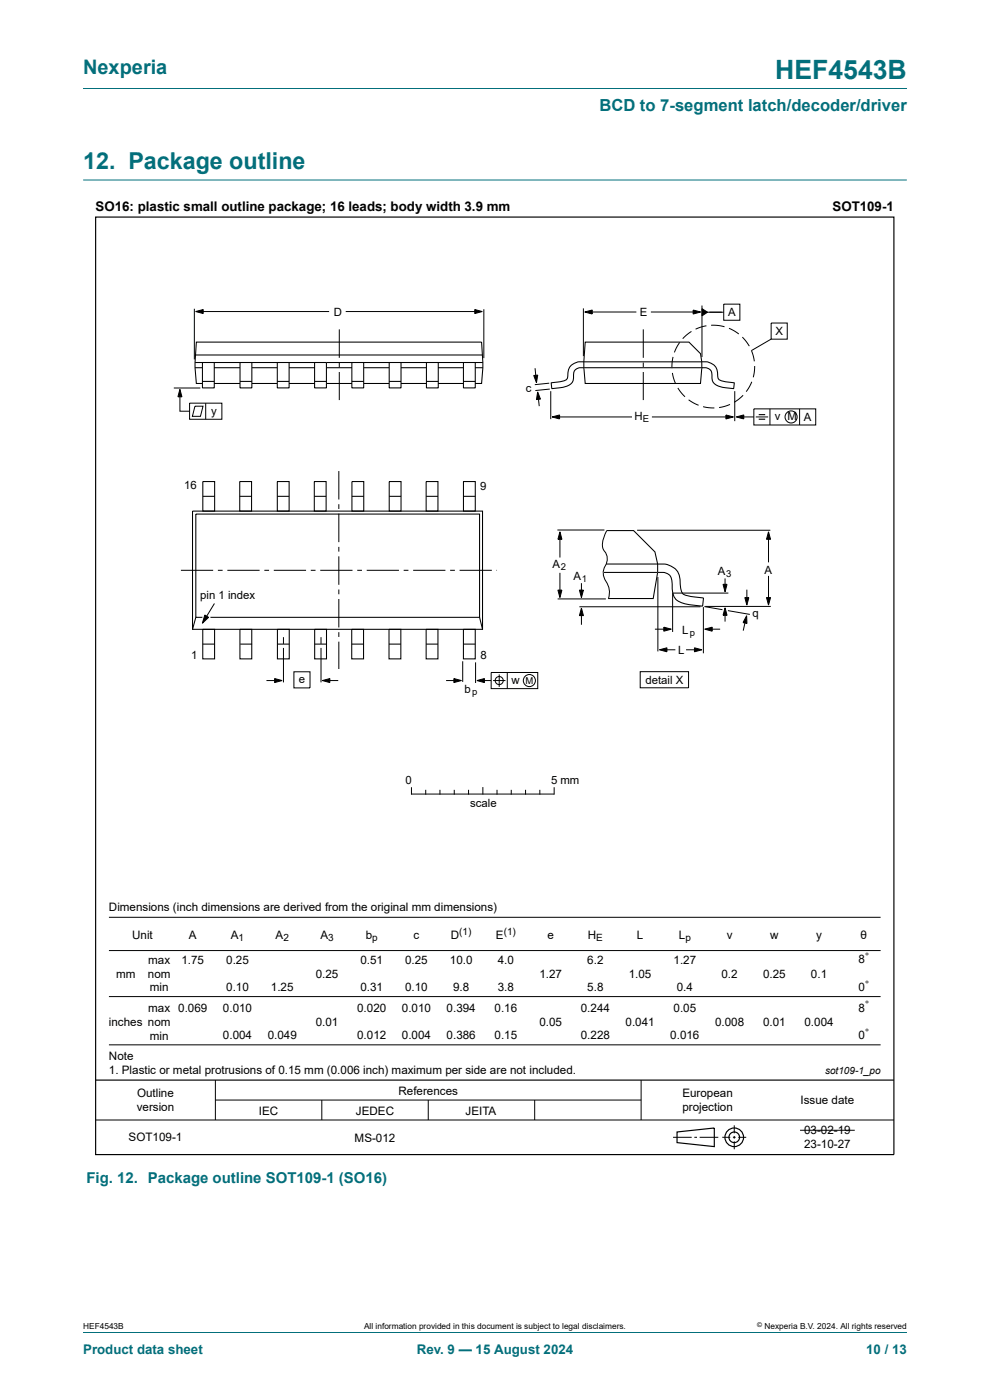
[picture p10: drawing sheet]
<svg xmlns="http://www.w3.org/2000/svg" width="210mm" height="297mm" viewBox="0 0 210 297" stroke-linecap="round" stroke-linejoin="round" font-family="sans-serif">
<path d="M17.6 18.8h174.8M17.6 38.2h174.8" fill="none" stroke="#036f7b" stroke-width=".21"/>
<g fill="none" stroke="#000" stroke-width=".21">
<path d="M41.2 65.5v10.8M41.5 66.1l1.6-.4v.8zM42.5 66.1h27.3M72 69.9v6M72 76.9v1M72 78.9v6M73.3 66.1h28.1M100.7 65.7l1.6 .4-1.6 .4zM102.6 65.6v10.4M113.2 79.7l.9-.1-.3 1.6zM113.5 78.1l.2 2.5M123.8 65.4v10.1"/>
<path d="M124 66.2l1.6-.4v.8zM124.7 66.2h10.3M136.5 69.9v6M136.5 76.9v1M136.5 78.9v6M138.1 66.2h9.7M142.6 79.1l.7 2.3M142.8 75.7l-.3 2.4M144.2 72.6l-1.1 2.2M146.7 70.3l-1.9 1.6M147 65.8l1.6 .4-1.6 .4zM148.9 64.8v10.9"/>
<path d="M148.9 65.5l1.2 .7-1.2 .8zM149.5 66.2h4M149.8 69.1l-2.2 .7M150.8 69h1.4l1.5 .3M153.5 64.5h3.4v3.4h-3.4zM154.6 69.6l2.1 1.3M157.5 71.5l1.4 1.9M159.4 74.3l.6 2.4M160.1 77.7l-.3 2.3M163.6 68.5h3.4v3.5h-3.4zM163.6 71.9l-4.2 2.5M71.9 99.9v6.1"/>
<path d="M114 83.1l.6 1.6-.8 .1zM114.1 83.7l.3 2.5M116.5 81.3l-3.1 .3M116.6 82.5l-3 .4M116.8 83v5.9M117.1 88.5l1.6-.5v.9zM117.9 88.5h16.2M138.3 88.5h16.3M143.8 82.3l1.5 1.9M146.1 84.8l2.1 1.2M149.1 86.3l2.4 .2M154 88l1.6 .5-1.6 .4z"/>
<path d="M154.8 85.8l-2.3 .7M155.9 83v6.3M156.2 88.5l1.6-.5v.9zM157.1 88.5h2.8M157.6 83.9l-1.9 1.4M159.5 81l-1.2 2.1M159.9 86.7h13.1v3.5h-13.1zM160.3 88.5h2.6M163.3 86.7v3.5M169.6 86.7v3.5M71.9 107v1M71.9 109v6"/>
<path d="M71.9 116v1M71.9 118v6.1M118.2 112.4h10M118.8 112.8l.4 1.6h-.9zM118.8 113.3v5M128.7 112.6a4.9 4.9 0 0 0-.7 4 3 3 0 0 1 .1 4 3.5 3.5 0 0 0 .8 3.3 4 4 0 0 1 .2 3.1M135.1 112.5h28.3M163 112.8l.4 1.6h-.8zM163 113.7v5.6M38.4 121h6.8M46.2 121h1M48.2 121h6.9"/>
<path d="M56.1 121h1M58.1 121h6.8M60.1 135.2v1.4M60.1 137.5v7.3M65.9 121h1M67.9 121h6.9M68.1 135.2v1.4M68.1 137.5v7.3M71.9 125.1v1M71.9 127.1v6M71.9 134.1v1M71.9 136.1v5.8"/>
<path d="M75.8 121h1M77.8 121h6.8M85.6 121h1M87.6 121h6.9M95.5 121h1M97.5 121h6.8M105.3 121h.1M118.3 127.1h10.2M118.3 125.2h.9l-.4 1.6zM118.8 121.5v4.5M122.9 128.7h25.7M122.9 125.2h.9l-.5 1.6z"/>
<path d="M123.3 129l.5 1.6h-.9zM123.3 123.7v2.6M123.3 130v2.5M138.9 133.5h2.3M139.6 122.4v15.8M139.9 137.8l1.6-.4v.9zM140.7 137.8h2.6M140.8 133.1l1.6 .4-1.6 .4zM145.5 137.8h2.6M147.3 137.4l1.6 .4-1.6 .5zM149.2 128.8v9.8M149.4 128.7l3.8 .6"/>
<path d="M149.5 133.5l1.6-.4v.8zM149.6 128.6h13.9M150.4 133.5h2.4M153.4 124h.8l-.4 1.5zM153.8 128.9l.4 1.6h-.8zM153.8 122.7v1.9M153.8 130v1.9M154.4 129.5l4.7 .8M154.5 125.8h-11.8v8.3M158 126.8h.8l-.4 1.6zM158.2 131.2l-.5 2.6M158.4 130.6v1.7l-.8-.2z"/>
<path d="M158.4 125.1v2.6M162.6 126.8h.8l-.4 1.6zM163 122.2v5.2M56.5 144.4h2.6M58.3 144l1.5 .4-1.5 .4zM62.3 142.5h3.5v3.4h-3.5zM68.4 144.4l1.6-.4v.8zM69.2 144.4h2.5M94.6 144.4h2.6M96.3 144l1.6 .4-1.6 .4zM98.1 140.3v4.4M100.9 140.5v4.4"/>
<path d="M101.2 144.4l1.6-.4v.8zM102 144.4h2.2M104.2 142.7h9.9v3.4h-9.9zM104.6 144.4h2.6M105.9 143.1v2.6M107.6 142.7v3.4M135.8 142.5h10.3v3.4h-10.3zM20.3 237.6h169.3M45.7 229.1v8.5M45.7 233.4h90.3M68.3 233.4v4.2M90.8 233.4v4.2"/>
<path d="M113.4 233.4v4.2M136 229.1v8.5M155.7 238.7v1.7M169.7 239.8h11.6M142.8 241.3h3.9M147.3 241.3h.5M148.4 241.3h4M153.2 241.3h1.7M155.5 241.3h.5M155.7 241v.6M155.7 242.1v1.7M156.6 241.3h1.7"/>
<circle cx="167.8" cy="88.5" r="1.28"/>
<circle cx="105.9" cy="144.4" r=".86"/>
<circle cx="112.3" cy="144.4" r="1.28"/>
</g>
<g fill="none" stroke="#000" stroke-width=".25">
<path d="M20.3 46.1h169.3v198.8h-169.3zM20.3 229.1h169.3M143.6 240.1l7.9-.8v3.9l-7.9-.8z"/>
<circle cx="155.7" cy="241.3" r="1.13"/>
<circle cx="155.7" cy="241.3" r="1.98"/>
</g>
<path d="M41.4 78h61" fill="none" stroke="#fefefe" stroke-width=".21"/>
<g fill="none" stroke="#000" stroke-width=".22">
<path d="M41.4 78h61M41.4 76.9h61M41.5 75.3h60.8M41.7 72.6h60.5l.2 4.3-.2 4.5h-60.5l-.3-3.4zM123.8 78a1.7 1.7 0 0 0-2.1 1.9 2.03 2.03 0 0 1-1.9 2.2l-2.7 .3-.2-1.1 .5-.1a4.7 4.7 0 0 0 2.9-.8l.2-1a2.8 2.8 0 0 1 3.4-2.6h24.9a2.88 2.88 0 0 1 3.4 2.1 1.71 1.71 0 0 0 .6 1.8l1.1 .3 1.8 .2-.1 1.2h-.2a5.5 5.5 0 0 1-4.1-1.3l-.3-1.2a1.67 1.67 0 0 0-2.1-1.9M124.1 72.6h22l2.5 2.4 .3 1.7v1.3l-.3 3.4h-24.5l-.3-4.6zM40.8 108.4h61.6v25.1h-61.6zM41.5 109.1h60.2v21.9h-60.2zM43 102.2h2.5v6.2h-2.5zM43 105.3h2.5M50.9 102.2h2.5v6.2h-2.5zM50.9 105.3h2.5"/>
<path d="M58.8 102.2h2.5v6.2h-2.5zM58.8 105.3h2.5M66.7 102.2h2.5v6.2h-2.5zM66.7 105.3h2.5M74.7 102.2h2.5v6.2h-2.5zM74.7 105.3h2.5M82.6 102.2h2.5v6.2h-2.5zM82.6 105.3h2.5M90.4 102.2h2.5v6.2h-2.5zM90.4 105.3h2.5M98.3 102.2h2.5v6.2h-2.5zM98.3 105.3h2.5"/>
<path d="M128.6 119.7h10.9a4.1 4.1 0 0 1 4.6 2.4l.3 2.6a1.69 1.69 0 0 0 1.8 1.8l3 .4-.1 1.6a12 12 0 0 1-5.5-1.1 3.5 3.5 0 0 1-1-3 2.51 2.51 0 0 0-1-2.7l-.7-.2-1.5-.1M128.7 112.6h5.7l4.5 4.5 .6 2.6v1.7l-.9 5.6h-9.6M41.5 131l-.7 2.5M43 133.5h2.5v6.3h-2.5zM43 136.6h2.5M50.9 133.5h2.5v6.3h-2.5zM51 136.6h2.5M58.8 133.5h2.6v6.3h-2.6zM58.8 136.6h2.6M66.7 133.5h2.6v6.3h-2.6zM66.7 136.6h2.6M74.6 133.5h2.5v6.3h-2.5z"/>
<path d="M74.6 136.6h2.5M82.5 133.5h2.5v6.3h-2.5zM82.5 136.6h2.5M90.4 133.5h2.5v6.3h-2.5zM90.4 136.6h2.5M98.3 133.5h2.5v6.3h-2.5zM98.3 136.6h2.5M101.7 131l.7 2.5"/>
</g>
<g fill="#000">
<path d="M41.5 66.1l1.6-.4v.8zM100.7 65.7l1.6 .4-1.6 .4zM113.2 79.7l.9-.1-.3 1.6zM124 66.2l1.6-.4v.8zM147 65.8l1.6 .4-1.6 .4zM148.9 65.5l1.2 .7-1.2 .8zM114 83.1l.6 1.6-.8 .1zM117.1 88.5l1.6-.5v.9zM154 88l1.6 .5-1.6 .4zM156.2 88.5l1.6-.5v.9zM118.8 112.8l.4 1.6h-.9zM163 112.8l.4 1.6h-.8z"/>
<path d="M118.3 125.2h.9l-.4 1.6zM123.3 129l.5 1.6h-.9zM122.9 125.2h.9l-.5 1.6zM140.8 133.1l1.6 .4-1.6 .4zM139.9 137.8l1.6-.4v.9zM147.3 137.4l1.6 .4-1.6 .5zM149.5 133.5l1.6-.4v.8zM153.8 128.9l.4 1.6h-.8zM153.4 124h.8l-.4 1.5zM158.4 130.6v1.7l-.8-.2zM158 126.8h.8l-.4 1.6zM162.6 126.8h.8l-.4 1.6z"/>
<path d="M58.3 144l1.5 .4-1.5 .4zM68.4 144.4l1.6-.4v.8zM96.3 144l1.6 .4-1.6 .4zM101.2 144.4l1.6-.4v.8z"/>
</g>
<path d="M160.9 88h1.4M160.9 88.9h1.4" fill="none" stroke="#000" stroke-width=".24"/>
<path d="M66.7 76.9h2.5v5.4h-2.5z" fill="#fefefe"/>
<path d="M66.7 76.9h2.5v5.4h-2.5zM66.7 80.9h2.5" fill="none" stroke="#000" stroke-width=".22"/>
<path d="M58.8 76.9h2.5v5.4h-2.5z" fill="#fefefe"/>
<path d="M58.8 76.9h2.5v5.4h-2.5zM58.8 80.9h2.5" fill="none" stroke="#000" stroke-width=".22"/>
<path d="M50.9 76.9h2.5v5.4h-2.5z" fill="#fefefe"/>
<path d="M50.9 76.9h2.5v5.4h-2.5zM50.9 80.9h2.5" fill="none" stroke="#000" stroke-width=".22"/>
<path d="M42.9 76.9h2.5v5.4h-2.5z" fill="#fefefe"/>
<path d="M42.9 76.9h2.5v5.4h-2.5zM42.9 80.9h2.5" fill="none" stroke="#000" stroke-width=".22"/>
<path d="M90.5 76.9h2.5v5.4h-2.5z" fill="#fefefe"/>
<path d="M90.5 76.9h2.5v5.4h-2.5z" fill="none" stroke="#000" stroke-width=".22"/>
<path d="M74.6 76.9h2.5v5.4h-2.5z" fill="#fefefe"/>
<path d="M74.6 76.9h2.5v5.4h-2.5z" fill="none" stroke="#000" stroke-width=".22"/>
<path d="M82.6 76.9h2.5v5.4h-2.5z" fill="#fefefe"/>
<path d="M82.6 76.9h2.5v5.4h-2.5zM82.6 80.9h2.5" fill="none" stroke="#000" stroke-width=".22"/>
<path d="M98.3 76.9h2.5v5.4h-2.5z" fill="#fefefe"/>
<path d="M98.3 76.9h2.5v5.4h-2.5zM74.6 80.9h2.5M90.5 80.9h2.5M98.3 80.9h2.5" fill="none" stroke="#000" stroke-width=".22"/>
<path d="M38.2 82.6l.4 1.6h-.9z" fill="#000"/>
<path d="M36.9 82.3h5.6M38.2 82.6l.4 1.6h-.9zM38.2 83.2v4h2M40.2 85.5h6.9v3.4h-6.9zM41.4 86.2h1.7l-.6 2.1h-1.7zM43.6 85.5v3.4" fill="none" stroke="#000" stroke-width=".21"/>
<path d="M43.1 130l1.7 .9-2.1 1.8z" fill="#fefefe"/>
<g fill="none" stroke="#000" stroke-width=".21">
<path d="M43.4 130.5l.8 .5-1.3 1.2zM45.5 128l-2.6 4.2M87.3 167.1v1.4M87.3 168.5h30.2M90.3 167.7v.8M93.3 167.7v.8M96.4 167.7v.8M99.4 167.7v.8M102.4 167.1v1.3M105.4 167.7v.8M108.4 167.7v.8M111.5 167.7v.8"/>
<path d="M114.5 167.7v.8M117.5 167.1v1.4M23.1 194.6h163.7M23.1 201.7h163.7M23.1 211.4h163.7M23.1 221.7h163.7"/>
</g>
<path d="M43.4 130.5l.8 .5-1.3 1.2z" fill="#000"/>
<path d="M123.8 78h25.1M128 121.4h11.4" fill="none" stroke="#fefefe" stroke-width=".21"/>
<path d="M123.8 78h25.1M128 121.4h11.4" fill="none" stroke="#000" stroke-width=".22"/>
<path d="M17.6 282.6h174.8" fill="none" stroke="#036f7b" stroke-width=".21"/>
<text font-size="5.6" fill="#036f7b" x="164.5" y="16.8">HEF4543B</text>
<text font-size="4.9" fill="#036f7b" x="17.6" y="35.9">12. Package outline</text>
<text font-size="4.2" fill="#036f7b" x="17.6" y="15.6">Nexperia</text>
<text font-size="3.5" fill="#036f7b" x="127.1" y="23.7">BCD to 7-segment latch/decoder/driver</text>
<text font-size="3.2" fill="#036f7b" x="18.3" y="250.9">Fig. 12. Package outline SOT109-1 (SO16)</text>
<g font-size="2.8">
<text x="20.3" y="44.8">SO16: plastic small outline package; 16 leads; body width 3.9 mm</text>
<text x="176.6" y="44.8">SOT109-1</text>
</g>
<g font-size="2.8" fill="#036f7b">
<text x="17.6" y="287.2">Product data sheet</text>
<text x="88.4" y="287.2">Rev. 9 — 15 August 2024</text>
<text x="183.7" y="287.2">10 / 13</text>
</g>
<g font-size="2.5">
<text x="23.1" y="193.2">Dimensions (inch dimensions are derived from the original mm dimensions)</text>
<text x="28" y="199.1">Unit</text>
<text x="40.1" y="199.1">A</text>
<text x="49" y="199.1">A</text>
<text x="58.5" y="199.1">A</text>
<text x="68" y="199.1">A</text>
<text x="77.6" y="199.1">b</text>
<text x="87.7" y="199.1">c</text>
<text x="95.6" y="199.1">D</text>
<text x="105.2" y="199.1">E</text>
<text x="116.1" y="199.1">e</text>
<text x="124.7" y="199.1">H</text>
<text x="135.1" y="199.1">L</text>
<text x="144" y="199.1">L</text>
<text x="154.1" y="199.1">v</text>
<text x="163.4" y="199.1">w</text>
<text x="173.1" y="199.1">y</text>
<text x="182.5" y="199.1">θ</text>
<text x="24.6" y="207.4">mm</text>
<text x="31.4" y="207.4">nom</text>
<text x="31.4" y="204.4">max</text>
<text x="38.5" y="204.4">1.75</text>
<text x="48" y="204.4">0.25</text>
<text x="67" y="207.4">0.25</text>
<text x="76.5" y="204.4">0.51</text>
<text x="85.9" y="204.4">0.25</text>
<text x="95.4" y="204.4">10.0</text>
<text x="105.6" y="204.4">4.0</text>
<text x="114.4" y="207.4">1.27</text>
<text x="124.6" y="204.4">6.2</text>
<text x="133.4" y="207.4">1.05</text>
<text x="142.9" y="204.4">1.27</text>
<text x="153.1" y="207.4">0.2</text>
<text x="161.9" y="207.4">0.25</text>
<text x="172" y="207.4">0.1</text>
<text x="182.1" y="204.3">8</text>
<text x="31.4" y="214.6">max 0.069</text>
<text x="31.8" y="210.3">min</text>
<text x="47.3" y="214.6">0.010</text>
<text x="48" y="210.3">0.10</text>
<text x="57.5" y="210.3">1.25</text>
<text x="75.8" y="214.6">0.020</text>
<text x="76.5" y="210.3">0.31</text>
<text x="85.3" y="214.6">0.010</text>
<text x="85.9" y="210.3">0.10</text>
<text x="94.7" y="214.6">0.394</text>
<text x="96.1" y="210.3">9.8</text>
<text x="104.9" y="214.6">0.16</text>
<text x="105.6" y="210.3">3.8</text>
<text x="123.2" y="214.6">0.244</text>
<text x="124.6" y="210.3">5.8</text>
<text x="142.9" y="214.6">0.05</text>
<text x="143.6" y="210.3">0.4</text>
<text x="182.1" y="210.3">0</text>
<text x="182.1" y="214.6">8</text>
<text x="23.1" y="217.6">inches nom</text>
<text x="31.8" y="220.6">min</text>
<text x="47.3" y="220.5">0.004</text>
<text x="56.8" y="220.5">0.049</text>
<text x="67" y="217.6">0.01</text>
<text x="75.8" y="220.5">0.012</text>
<text x="85.3" y="220.5">0.004</text>
<text x="94.7" y="220.5">0.386</text>
<text x="104.9" y="220.5">0.15</text>
<text x="114.4" y="217.6">0.05</text>
<text x="123.2" y="220.5">0.228</text>
<text x="132.7" y="217.6">0.041</text>
<text x="142.2" y="220.5">0.016</text>
<text x="151.7" y="217.6">0.008</text>
<text x="161.9" y="217.6">0.01</text>
<text x="170.7" y="217.6">0.004</text>
<text x="182.1" y="220.5">0</text>
<text x="23.1" y="224.8">Note</text>
<text x="23.1" y="227.8">1. Plastic or metal protrusions of 0.15 mm (0.006 inch) maximum per side are not included.</text>
<text x="29.1" y="232.8">Outline</text>
<text x="84.5" y="232.2">References</text>
<text x="144.8" y="232.8">European</text>
<text x="29" y="235.8">version</text>
<text x="54.9" y="236.5">IEC</text>
<text x="75.5" y="236.5">JEDEC</text>
<text x="98.8" y="236.5">JEITA</text>
<text x="144.8" y="235.8">projection</text>
<text x="169.8" y="234.2">Issue date</text>
<text x="27.3" y="242.1">SOT109-1</text>
<text x="75.2" y="242.3">MS-012</text>
<text x="170.6" y="240.6">03-02-19</text>
<text x="170.6" y="243.5">23-10-27</text>
</g>
<g font-size="2.4">
<text x="70.8" y="66.9">D</text>
<text x="135.7" y="67.1">E</text>
<text x="154.4" y="67.1">A</text>
<text x="164.5" y="71.1">X</text>
<text x="111.6" y="83.1">c</text>
<text x="44.8" y="88">y</text>
<text x="134.6" y="89.1">H</text>
<text x="164.4" y="89.2">v M</text>
<text x="170.5" y="89.3">A</text>
<text x="39.1" y="103.8">16</text>
<text x="101.9" y="103.9">9</text>
<text x="117.2" y="120.4">A</text>
<text x="121.6" y="123">A</text>
<text x="152.2" y="122">A</text>
<text x="162.2" y="121.7">A</text>
<text x="42.5" y="127">pin 1 index</text>
<text x="159.6" y="130.9">q</text>
<text x="144.7" y="134.5">L</text>
<text x="40.6" y="139.7">1</text>
<text x="101.9" y="139.7">8</text>
<text x="143.9" y="138.8">L</text>
<text x="63.4" y="144.9">e</text>
<text x="98.6" y="147">b</text>
<text x="108.5" y="145.1">w</text>
<text x="136.9" y="145.1">detail X</text>
<text x="86" y="166.4">0</text>
<text x="116.9" y="166.4">5 mm</text>
<text x="99.7" y="171.1">scale</text>
</g>
<g font-size="2.1">
<text x="50.6" y="199.6">1</text>
<text x="60.1" y="199.6">2</text>
<text x="69.6" y="199.6">3</text>
<text x="79" y="199.6">p</text>
<text x="97.4" y="198.4">(1)</text>
<text x="106.9" y="198.4">(1)</text>
<text x="126.5" y="199.6">E</text>
<text x="145.4" y="199.6">p</text>
<text x="183.5" y="203.6">°</text>
<text x="183.5" y="209.5">°</text>
<text x="183.5" y="213.8">°</text>
<text x="183.5" y="219.8">°</text>
<text x="175" y="227.9">sot109-1_po</text>
</g>
<g font-size="2">
<text x="136.4" y="89.5">E</text>
<text x="119" y="120.9">2</text>
<text x="123.4" y="123.5">1</text>
<text x="154" y="122.4">3</text>
<text x="146.3" y="135">p</text>
<text x="100.1" y="147.5">p</text>
<text x="111.5" y="145.1">M</text>
</g>
<g font-size="1.8">
<text x="17.6" y="282">HEF4543B</text>
<text x="77.2" y="282">All information provided in this document is subject to legal disclaimers.</text>
<text x="162.2" y="282">Nexperia B.V. 2024. All rights reserved</text>
</g>
<text font-size="1.4" x="160.6" y="281.6">©</text>
</svg>
